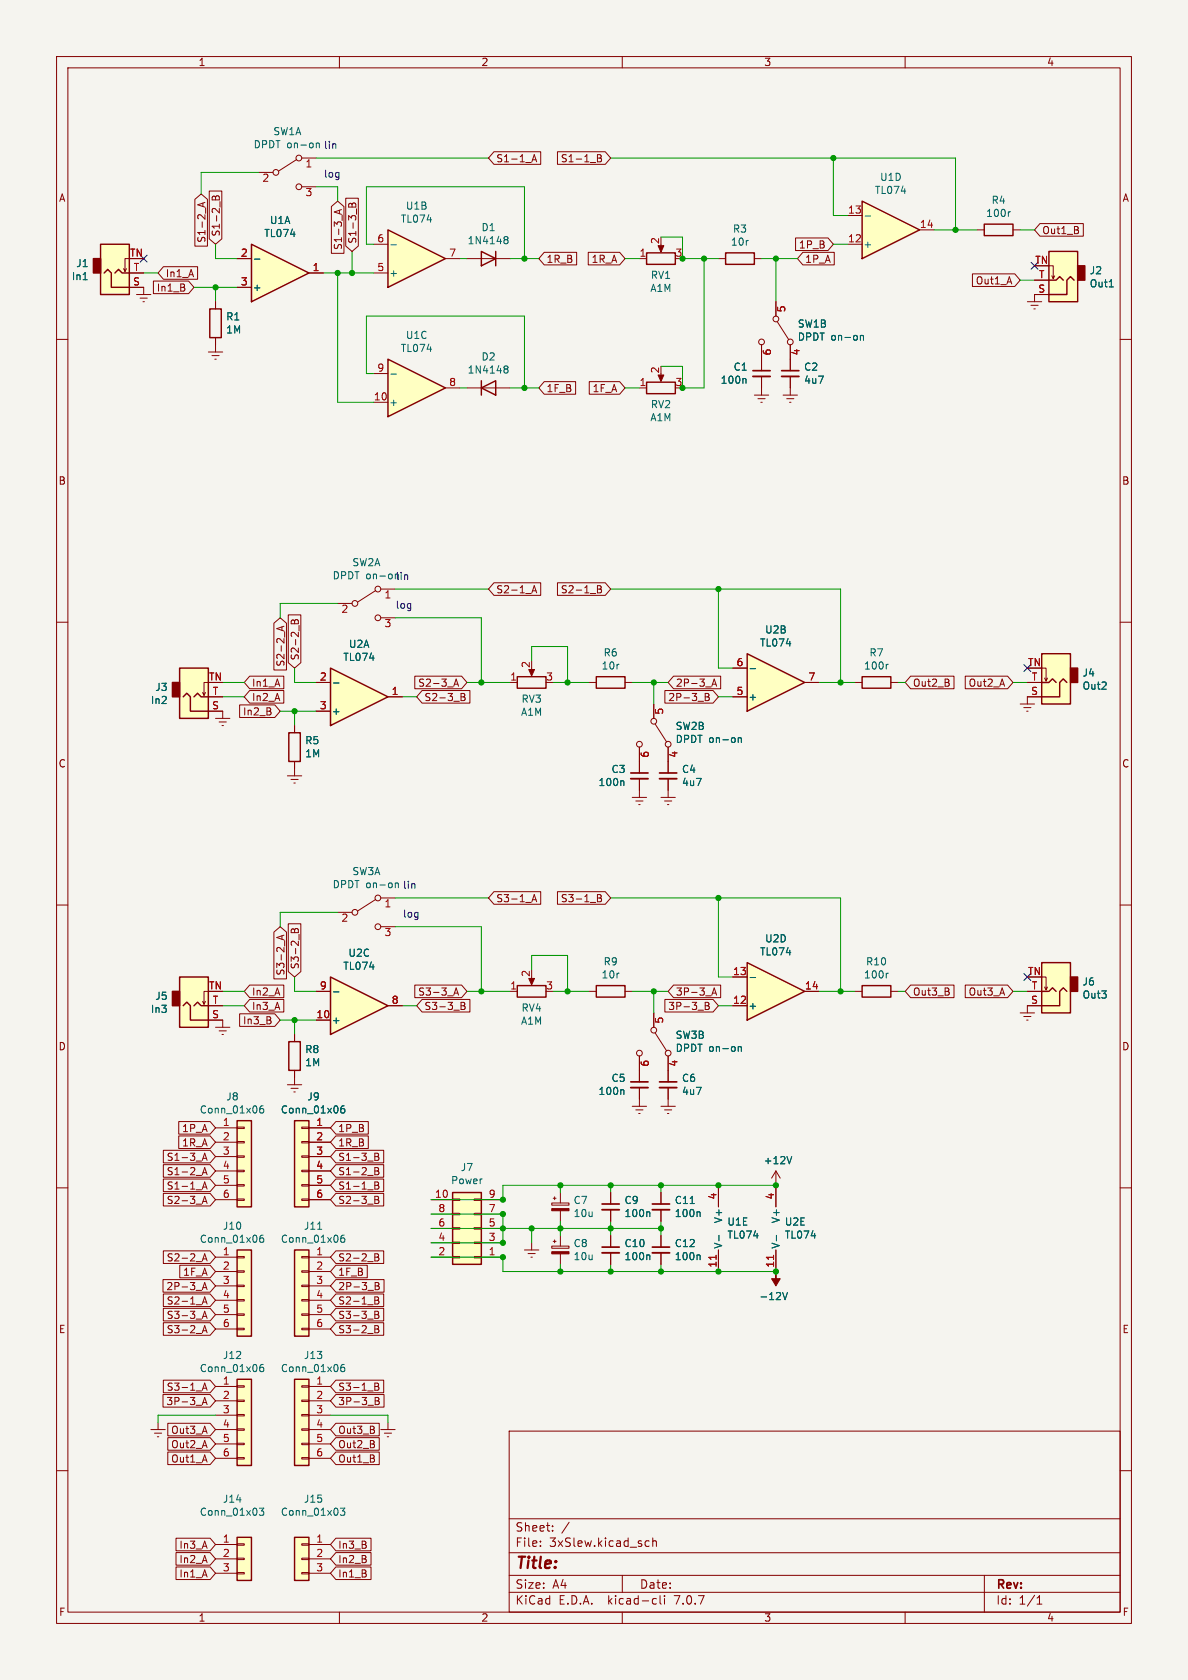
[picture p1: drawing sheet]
<svg xmlns="http://www.w3.org/2000/svg" width="210mm" height="297mm" viewBox="0 0 210 297" stroke-linecap="round" stroke-linejoin="round" font-family="sans-serif">
<path d="M0 0h210v297h-210z" fill="#f5f4ef" stroke="#f5f4ef" stroke-width=".18"/>
<g fill="none" stroke="#840000" stroke-width=".18">
<path d="M10 10h190v277h-190zM12 12h186v273h-186zM60 10v2M110 10v2M160 10v2M10 60h2M113 45.7h1.3M116.8 43.2v1M172.7 40.6h1.3M179.1 40.6h1.2M181.6 53.3h2.5M182.2 54h1.3"/>
<path d="M182.8 54.6h.2M182.9 49.5h2.5M185.4 47h.8v2.3l.2-.5M185.4 52.1h-2.5v1.2M185.9 48.8l.3 .5M198 60h2M113 68.6h1.3M116.8 66v1.1M10 110h2M94 118.1v1M198 110h2M90.2 120.7h1.2"/>
<path d="M10 160h2M198 160h2M90.2 175.3h1.2M94 172.7v1M104.1 175.3h1.3M110.5 175.3h1.3M38.1 199.4h3.8M41.9 199.3h1.3v.2h-1.3zM52.1 182.9v1.3M52.1 189.2v1.3M111.8 195.6h2.5M112.4 196.2h1.3"/>
<path d="M112.9 196.9h.3M113 189.2v2.1M113 192.3v3.3M10 210h2M38.1 201.9h3.8M38.1 204.5h3.8M38.1 207h3.8M38.1 209.6h3.8M38.1 212.1h3.8M41.9 212h1.3v.2h-1.3zM41.9 209.4h1.3v.3h-1.3zM41.9 206.9h1.3v.2h-1.3z"/>
<path d="M41.9 204.3h1.3v.3h-1.3zM41.9 201.8h1.3v.3h-1.3zM198 210h2M38.1 222.2h3.8M38.1 224.8h3.8M38.1 227.3h3.8M38.1 229.9h3.8M38.1 232.4h3.8M38.1 234.9h3.8M41.9 234.8h1.3v.3h-1.3zM41.9 232.3h1.3v.2h-1.3zM41.9 229.7h1.3v.3h-1.3z"/>
<path d="M41.9 227.2h1.3v.3h-1.3zM41.9 224.7h1.3v.2h-1.3zM41.9 222.1h1.3v.3h-1.3zM10 260h2M26.7 252.7h2.5M27.3 253.4h1.3M27.8 254h.3M27.9 251.5v1.2M67.3 252.7h2.5M67.9 253.4h1.3M68.5 254h.2M68.6 251.5v1.2"/>
<path d="M90 253h108v32h-108zM198 260h2M90 278.5h108M90 274.5h108M90 268.5h108M95.5 273.2v.2M95.5 272.5v.1M97.7 270.5v.2M97.7 269.8v.1M100.6 269.1l-1.3 1.9M110 278.5v3M114.2 273.3h.6"/>
<path d="M114.2 272.5h.6M115.4 272.5l.2-.1 .4 .1v.9M115.4 271.9v1.5M174 278.5v6.5M60 285v2M90 281.5h108M110 285v2M115.6 282.6l.4 .1M116 283.5l-.4 .1M116.7 282.1v1.3l.2 .2M117.5 282.1v.1M117.5 282.6v1"/>
<path d="M160 285v2M183.3 283.6h.9M183.3 282.5l.5-.4v1.5"/>
</g>
<path d="M174 39.6h5.1v2.1h-5.1zM114.3 44.7h5.1v2h-5.1zM185.4 44.5h5.1v8.8h-5.1zM185.4 49.5h1.3l.6-.6 .7 .6M189.9 49.5l-.7-.6-.6 .6v2.6h-3.2M114.3 67.6h5.1v2h-5.1zM91.4 119.6h5.1v2.1h-5.1zM91.4 174.2h5.1v2.1h-5.1zM105.4 174.2h5.1v2.1h-5.1zM41.9 198.1h2.5v15.3h-2.5zM51.1 184.2h2v5h-2zM41.9 221h2.5v15.2h-2.5z" fill="none" stroke="#840000" stroke-width=".25"/>
<g fill="#ffffc2" stroke="#ffffc2" stroke-width=".18">
<path d="M41.9 198.1h2.5v15.3h-2.5z"/>
<path d="M41.9 221h2.5v15.2h-2.5z"/>
<path d="M185.4 44.5h5.1v8.8h-5.1z"/>
</g>
<path d="M178.6 37.4l-.2 .1M196.1 50.7h.7M109.3 172h.1M46.5 195.5l-.4 .1a.85 .85 0 0 0 0 1.2l.5-.2v-.4l-.2-.2h-.4l-.1 .2M110.1 192.6l.2 .2v.7M46.5 218.4h-.4a.85 .85 0 0 0 0 1.2l.5-.1v-.4l-.2-.3-.4 .1-.1 .2" fill="none" stroke="#006464" stroke-width=".18"/>
<path d="M190.5 47h1.3v2.5h-1.3z" fill="#840000" stroke="#840000" stroke-width=".25"/>
<g fill="#840000" stroke="#840000" stroke-width=".18">
<path d="M116.3 66.3h1l-.5 1.1z"/>
<path d="M93.5 173h1l-.5 1.1z"/>
<path d="M116.3 43.4h1l-.5 1.2z"/>
<path d="M93.5 118.4h1l-.5 1.1z"/>
</g>
<path d="M111.5 192.3h3.1" fill="none" stroke="#840000" stroke-width=".33"/>
<path d="M111.5 191.3h3.1" fill="none" stroke="#840000" stroke-width=".3"/>
<path d="M152.4 35.6l10.2 5-10.2 5.1z" fill="#ffffc2"/>
<path d="M152.4 35.6l10.2 5-10.2 5.1zM128.3 44.7h5v2h-5zM41.9 243.8h2.5v15.3h-2.5zM52.1 243.8h2.5v15.3h-2.5zM52.1 271.8h2.5v7.6h-2.5z" fill="none" stroke="#840000" stroke-width=".25"/>
<g fill="none" stroke="#840000" stroke-width=".18">
<path d="M149.9 38.1h2.5M127 45.7h1.3M133.3 45.7h1.3M137.2 53.3v2.6M137.4 56.9l2 3.2M149.9 43.2h2.5M162.6 40.6h2.5M133.3 69.9h2.6M134 70.5h1.3M134.5 71.1h.2M134.6 61v4.5M134.6 66.5v3.4"/>
<path d="M138.4 69.9h2.6M139.1 70.5h1.2M139.6 71.1h.2M139.7 61v4.5M139.7 66.5v3.4M38.1 245.1h3.8M38.1 247.6h3.8M38.1 250.2h3.8M38.1 252.7h3.8M38.1 255.3h3.8M38.1 257.8h3.8M41.9 257.7h1.3v.2h-1.3z"/>
<path d="M41.9 255.1h1.3v.3h-1.3zM41.9 252.6h1.3v.3h-1.3zM41.9 250.1h1.3v.2h-1.3zM41.9 247.5h1.3v.3h-1.3zM41.9 245h1.3v.2h-1.3zM53.3 257.7h1.3v.2h-1.3zM53.3 255.1h1.3v.3h-1.3zM53.3 252.6h1.3v.3h-1.3zM53.3 250.1h1.3v.2h-1.3zM53.3 247.5h1.3v.3h-1.3zM53.3 245h1.3v.2h-1.3zM54.6 245.1h3.8"/>
<path d="M54.6 247.6h3.8M54.6 250.2h3.8M54.6 252.7h3.8M54.6 255.3h3.8M54.6 257.8h3.8M53.3 278h1.3v.3h-1.3zM53.3 275.5h1.3v.2h-1.3zM53.3 272.9h1.3v.3h-1.3zM54.6 273h3.8M54.6 275.6h3.8M54.6 278.1h3.8"/>
<circle cx="137.2" cy="56.4" r=".51"/>
<circle cx="134.6" cy="60.5" r=".51"/>
<circle cx="139.7" cy="60.5" r=".51"/>
</g>
<path d="M152.9 38.2h1M132.2 42.5h.1M152.1 59.3v.8M152.1 59.4l.2-.1 .3 .1v.7M131.7 66.9l.2 .2v.7M46.5 241.2l-.4 .1a.85 .85 0 0 0 0 1.2l.5-.1v-.5l-.2-.2-.4 .1-.1 .1M60.8 241.2l-.3 .1a.86 .86 0 0 0 0 1.2l.4-.1 .1-.5-.3-.2-.3 .1-.2 .1M60.2 266.6h.8l-.5 .5 .4 .1v.6l-.2 .1-.5-.1" fill="none" stroke="#006464" stroke-width=".18"/>
<g fill="#ffffc2" stroke="#ffffc2" stroke-width=".18">
<path d="M52.1 243.8h2.5v15.3h-2.5z"/>
<path d="M52.1 271.8h2.5v7.6h-2.5z"/>
<path d="M41.9 243.8h2.5v15.3h-2.5z"/>
</g>
<path d="M133.1 66.5h3M138.2 66.5h3" fill="none" stroke="#840000" stroke-width=".33"/>
<path d="M133.1 65.5h3M138.2 65.5h3" fill="none" stroke="#840000" stroke-width=".3"/>
<path d="M58.4 118.1l10.2 5.1-10.2 5.1z" fill="#ffffc2"/>
<path d="M85.1 44.5l2.5 1.2-2.5 1.3zM87.6 44.5v2.5M58.4 118.1l10.2 5.1-10.2 5.1zM184.1 170.2h5.1v8.9h-5.1zM184.1 175.3h1.3l.7-.7 .6 .7M188.6 175.3l-.6-.7-.7 .7v2.5h-3.2M52.1 221h2.5v15.2h-2.5zM41.9 271.8h2.5v7.6h-2.5z" fill="none" stroke="#840000" stroke-width=".25"/>
<g fill="none" stroke="#840000" stroke-width=".18">
<path d="M82.5 45.7h7.7M55.9 120.7h2.5M55.9 125.7h2.5M68.6 123.2h2.5M181.6 177.8h2.5M181.6 175.3h2.5M184.1 172.7h.8v2.3l.3-.5M184.7 174.5l.2 .5M116.8 210.8v2.1M116.8 213.9v2M116.8 218.4v2.1M127 209.6v3.8"/>
<path d="M53.3 234.8h1.3v.3h-1.3zM53.3 232.3h1.3v.2h-1.3zM53.3 229.7h1.3v.3h-1.3zM53.3 227.2h1.3v.3h-1.3zM53.3 224.7h1.3v.2h-1.3zM53.3 222.1h1.3v.3h-1.3zM54.6 222.2h3.8M54.6 224.8h3.8M54.6 227.3h3.8M54.6 229.9h3.8M54.6 232.4h3.8M54.6 234.9h3.8"/>
<path d="M116.8 221.5v2M127 221v3.8M38.1 273h3.8M38.1 275.6h3.8M38.1 278.1h3.8M41.9 278h1.3v.3h-1.3zM41.9 275.5h1.3v.2h-1.3zM41.9 272.9h1.3v.3h-1.3z"/>
</g>
<g fill="none" stroke="#006464" stroke-width=".18">
<path d="M89.2 42.3l.1 .1M89.2 41.9l.4-.1 .1 .2 .1 .1-.2 .3M89.3 42.4h.3M89.3 42.4h-.1M89.6 42.4l.2 .2-.1 .4-.1 .1-.4-.1M58.9 120.7h1M56.1 217.3h.8M60.8 218.4h-.3a.86 .86 0 0 0 0 1.2l.4-.1 .1-.4-.3-.3-.3 .1-.2 .2M122 212.8h.7M123.6 214.2l.2 .2v.7M127.1 218.4v1M123.6 221.9l.2 .1v.7"/>
<path d="M45.8 266.6h.8l-.4 .5 .4 .1v.6l-.2 .1-.6-.1"/>
</g>
<g fill="#ffffc2" stroke="#ffffc2" stroke-width=".18">
<path d="M52.1 221h2.5v15.2h-2.5z"/>
<path d="M41.9 271.8h2.5v7.6h-2.5z"/>
<path d="M184.1 170.2h5.1v8.9h-5.1z"/>
</g>
<path d="M115.3 213.9h3.1M115.3 221.5h3.1" fill="none" stroke="#840000" stroke-width=".33"/>
<path d="M115.3 212.9h3.1M115.3 220.5h3.1" fill="none" stroke="#840000" stroke-width=".3"/>
<path d="M126.6 221.9v.7" fill="none" stroke="#a90000" stroke-width=".18"/>
<path d="M189.2 172.7h1.3v2.6h-1.3z" fill="#840000" stroke="#840000" stroke-width=".25"/>
<path d="M68.6 40.6l10.1 5.1-10.1 5.1z" fill="#ffffc2"/>
<path d="M68.6 40.6l10.1 5.1-10.1 5.1z" fill="none" stroke="#840000" stroke-width=".25"/>
<path d="M66 48.3h2.6M66 43.2h2.6M78.7 45.7h2.6M180.3 179.1h2.6M181 179.7h1.2M181.6 177.8v1.3M181.5 180.3h.2M137.2 209.6v3.8M137.2 221v3.8" fill="none" stroke="#840000" stroke-width=".18"/>
<path d="M69.1 43.3h1M137.3 218.4v1" fill="none" stroke="#006464" stroke-width=".18"/>
<path d="M136.7 221.9v.7" fill="none" stroke="#a90000" stroke-width=".18"/>
<path d="M68.6 63.5l10.1 5.1-10.1 5.1z" fill="#ffffc2"/>
<path d="M68.6 63.5l10.1 5.1-10.1 5.1zM85.1 68.6l2.5-1.3v2.6zM85.1 67.3v2.6M31.7 118.1h5.1v8.9h-5.1zM32.4 123.2l.6-.6 .7 .6v2.5h3.1M34.3 123.2l.6-.6 .7 .6h1.2M152.4 174.2h5.1v2.1h-5.1z" fill="none" stroke="#840000" stroke-width=".25"/>
<g fill="none" stroke="#840000" stroke-width=".18">
<path d="M66 71.1h2.6M66 66h2.6M78.7 68.6h2.6M82.5 68.6h7.7M36.3 122.4l-.2 .5M36.8 120.7h-.7v2.2l-.3-.5M36.8 125.7h2.6v1.3M36.8 123.2h2.6M38.1 127h2.5M38.7 127.6h1.3M39.2 128.3h.3M115.6 179.1v2.5"/>
<path d="M151.1 175.3h1.3M157.5 175.3h1.2M113 186.7v2.5M115.8 182.6l2.1 3.2M116.8 195.6h2.6M117.5 196.2h1.2M118 196.9h.2M118.1 186.7v4.6M118.1 192.3v3.3M137.2 207l-.8 1.3M137.2 207v2.6M137.2 207l.7 1.3"/>
<circle cx="113" cy="186.2" r=".51"/>
<circle cx="115.6" cy="182.1" r=".51"/>
<circle cx="118.1" cy="186.2" r=".51"/>
</g>
<path d="M69.1 66.1h1M89.2 65.2h.1M89.2 64.7h.4l.1 .1 .1 .2-.2 .2M89.3 65.2h.3M89.3 65.2l-.1 .1M89.6 65.2l.2 .3-.1 .3-.1 .2-.4-.1M157 172l-.2 .1M130.5 185v.9M130.5 185.1l.2-.1 .3 .1 .1 .8M140 204.5l-.5 1.2M138.4 228.5l.4 1.3 .4-1.3" fill="none" stroke="#006464" stroke-width=".18"/>
<path d="M137.2 224.8v1.3h.7l-.7 1.2-.8-1.2h.8z" fill="#840000" stroke="#840000" stroke-width=".18"/>
<path d="M31.7 118.1h5.1v8.9h-5.1z" fill="#ffffc2" stroke="#ffffc2" stroke-width=".18"/>
<path d="M30.5 120.7h1.2v2.5h-1.2z" fill="#840000" stroke="#840000" stroke-width=".25"/>
<path d="M116.6 192.3h3" fill="none" stroke="#840000" stroke-width=".33"/>
<path d="M116.6 191.3h3" fill="none" stroke="#840000" stroke-width=".3"/>
<path d="M132.1 170.2l10.1 5.1-10.1 5z" fill="#ffffc2"/>
<path d="M37.1 54.6h2v5.1h-2zM132.1 170.2l10.1 5.1-10.1 5z" fill="none" stroke="#840000" stroke-width=".25"/>
<g fill="none" stroke="#840000" stroke-width=".18">
<path d="M38.1 53.3v1.3M38.1 59.7v1.3M113 132.1v4.6M113 137.7v3.3M115.6 124.5v2.5M115.8 128l2.1 3.2M118.1 132.1v4.6M118.1 137.7v3.3M111.8 141h2.5M112.4 141.6h1.3M112.9 142.2h.3M116.8 141h2.6"/>
<path d="M117.5 141.6h1.2M118 142.2h.2M129.5 177.8h2.6M129.5 172.7h2.6M142.2 175.3h2.6M107.9 210.8v2.1M107.9 213.9v2"/>
<circle cx="113" cy="131.6" r=".51"/>
<circle cx="115.6" cy="127.5" r=".51"/>
<circle cx="118.1" cy="131.6" r=".51"/>
</g>
<path d="M110.1 138l.2 .2v.7M130.5 130.4v.9M130.5 130.5l.2-.1 .3 .1 .1 .8M132.6 172.8h1M114.7 214.2l.2 .2v.7" fill="none" stroke="#006464" stroke-width=".18"/>
<path d="M111.5 137.7h3.1M116.6 137.7h3M106.4 213.9h3.1" fill="none" stroke="#840000" stroke-width=".33"/>
<path d="M111.5 136.7h3.1M116.6 136.7h3M106.4 212.9h3.1" fill="none" stroke="#840000" stroke-width=".3"/>
<path d="M44.4 43.2l10.2 5.1-10.2 5z" fill="#ffffc2"/>
<path d="M44.4 43.2l10.2 5.1-10.2 5z" fill="none" stroke="#840000" stroke-width=".25"/>
<path d="M41.9 45.7h2.5M41.9 50.8h2.5M54.6 48.3h2.5M36.8 62.2h2.6M37.5 62.9h1.2M38 63.5h.2M38.1 61v1.2" fill="none" stroke="#840000" stroke-width=".18"/>
<path d="M45 45.8h.9" fill="none" stroke="#006464" stroke-width=".18"/>
<path d="M132.1 115.6l10.1 5.1-10.1 5z" fill="#ffffc2"/>
<path d="M17.8 43.2h5.1v8.9h-5.1zM18.4 48.3l.6-.7 .7 .7v2.5h3.2M20.3 48.3l.7-.7 .6 .7h1.3M132.1 115.6l10.1 5.1-10.1 5zM152.4 119.6h5.1v2.1h-5.1zM184.1 115.6h5.1v8.9h-5.1zM184.1 120.7h1.3l.7-.7 .6 .7M188.6 120.7l-.6-.7-.7 .7v2.5h-3.2M80 210.8h5.1v12.7h-5.1z" fill="none" stroke="#840000" stroke-width=".25"/>
<g fill="none" stroke="#840000" stroke-width=".18">
<path d="M45.7 30.5h2.6M52.5 28.2l-3.2 2M53.3 27.9h2.6M53.3 33h2.6M22.4 47.5l-.3 .5M22.9 45.7h-.8v2.3l-.3-.5M22.9 50.8h2.5M22.9 48.3h2.5M129.5 118.1h2.6M184.1 118.1h.8v2.3l.3-.5M184.7 119.9l.2 .5M129.5 123.2h2.6"/>
<path d="M142.2 120.7h2.6M151.1 120.7h1.3M157.5 120.7h1.2M180.3 124.5h2.6M181 125.1h1.2M181.5 125.7h.2M181.6 120.7h2.5M184.1 123.2h-2.5v1.3M76.2 212.1h3.8M76.2 219.7h3.8M76.2 217.2h3.8M76.2 214.6h3.8"/>
<path d="M80 212h1.3v.2h-1.3zM80 214.5h1.3v.3h-1.3zM80 217h1.3v.3h-1.3zM80 219.6h1.3v.2h-1.3zM83.8 212h1.3v.2h-1.3zM83.8 214.5h1.3v.3h-1.3zM83.8 217h1.3v.3h-1.3zM83.8 219.6h1.3v.2h-1.3zM85.1 212.1h3.8M85.1 219.7h3.8M85.1 217.2h3.8M85.1 214.6h3.8"/>
<path d="M94 219.7v1.3M97.5 212.7h3.1v.4h-3.1zM97.8 211.8h.5M97.8 219.5h.5M98 211.6v.5M98 219.2v.5M99.1 210.8v1.9M99.1 214v1.9M99.1 218.4v1.9M107.9 218.4v2.1M76.2 222.2h3.8M80 222.1h1.3v.3h-1.3z"/>
<path d="M83.8 222.1h1.3v.3h-1.3zM85.1 222.2h3.8M92.7 221h2.5M93.3 221.6h1.3M93.9 222.2h.2M97.5 220.3h3.1v.4h-3.1zM99.1 221.7v1.8M107.9 221.5v2"/>
<circle cx="48.8" cy="30.5" r=".51"/>
<circle cx="52.8" cy="33" r=".51"/>
<circle cx="52.8" cy="27.9" r=".51"/>
</g>
<path d="M55.9 25.3v.8M55.9 25.4l.2-.1h.3l.1 .8M14.7 49.4h.7M132.6 118.2h1M157 117.4l-.2 .1M114.7 221.9l.2 .1v.7" fill="none" stroke="#006464" stroke-width=".18"/>
<path d="M106.4 221.5h3.1" fill="none" stroke="#840000" stroke-width=".33"/>
<path d="M106.4 220.5h3.1" fill="none" stroke="#840000" stroke-width=".3"/>
<g fill="#840000" stroke="#840000" stroke-width=".18">
<path d="M97.5 213.7h3.1v.3h-3.1z"/>
<path d="M97.5 221.3h3.1v.4h-3.1z"/>
</g>
<g fill="#ffffc2" stroke="#ffffc2" stroke-width=".18">
<path d="M184.1 115.6h5.1v8.9h-5.1z"/>
<path d="M80 210.8h5.1v12.7h-5.1z"/>
<path d="M17.8 43.2h5.1v8.9h-5.1z"/>
</g>
<g fill="#840000" stroke="#840000" stroke-width=".25">
<path d="M189.2 118.1h1.3v2.6h-1.3z"/>
<path d="M16.5 45.7h1.3v2.6h-1.3z"/>
</g>
<path d="M58.4 172.7l10.2 5.1-10.2 5.1z" fill="#ffffc2"/>
<path d="M105.4 119.6h5.1v2.1h-5.1zM51.1 129.5h2v5.1h-2zM31.7 172.7h5.1v8.9h-5.1zM32.4 177.8l.6-.6 .7 .6v2.5h3.1M34.3 177.8l.6-.6 .7 .6h1.2M58.4 172.7l10.2 5.1-10.2 5.1zM52.1 198.1h2.5v15.3h-2.5z" fill="none" stroke="#840000" stroke-width=".25"/>
<g fill="none" stroke="#840000" stroke-width=".18">
<path d="M34.4 35.2l1.2-.9 1.1 .9v8.3h-2.3zM35.9 35.9v.6M36.2 35.8l-1.2 .4 1.2 .4M37 33.8h2.2v8.4l-1.1 1-1.1-1zM37.6 34.7h.3l.2 .2 .2-.3 .3 .1 .2 .6h-1.3zM38.1 34.9v.4M58.6 36.5l1.1-.9 1.1 .9v8.3h-2.2zM60 37.2v.6M60.4 37.1l-1.3 .4 1.3 .4M61.1 35h2.2v8.5l-1.1 1-1.1-1zM61.8 36l.2-.1 .2 .3 .3-.3h.3l.1 .7h-1.3zM62.2 36.2v.4"/>
<path d="M87.3 26.8h8.3v2.3h-8.3l-.9-1.2zM94 28.6l.4-1.3 .5 1.3M94.1 28.2h.6M98.5 26.8h8.5l.9 1.1-.9 1.2h-8.5zM105.6 27.3h.4l.3 .3-.3 .3 .3 .2v.3l-.2 .2h-.5zM105.6 27.9h.4M183.8 39.5h7.7v2.3h-7.7l-.9-1.2zM22.9 50.8h2.5v1.3M22.9 48.3h2.5M24.1 52.1h2.6M24.8 52.7h1.2M25.3 53.3h.2"/>
<path d="M27.1 49.7h6.2l1 1.1-1 1.1h-6.2zM28.9 47.1h6v2.3h-6l-1-1.1zM38.1 53.3v1.3M38.1 59.7v1.3M41.9 45.7h2.5M41.9 50.8h2.5M54.6 48.3h2.5M96.2 44.6h5.7v2.2h-5.7l-1-1.1zM104 44.6h5.5l1 1.1-1 1.1h-5.5zM137.2 53.3v2.6M140.6 42.1h5.8l.9 1.1-.9 1.1h-5.8zM141.9 44.6h5.6v2.2h-5.6l-.9-1.1z"/>
<path d="M171.9 48.4h7.5l.9 1.1-.9 1.1h-7.5zM182.9 52.1h2.5M182.9 49.5h2.5M96.2 67.5h5.6v2.2h-5.6l-1-1.1zM104.2 67.5h5.3l1 1.1-1 1.1h-5.3zM134.6 61v4.5M134.6 66.5v2.1M139.7 61v4.5M139.7 66.5v2.1M44.1 119.5h6.1v2.3h-6.1l-.9-1.1zM48.4 110.2l1.1-1 1.1 1v8.2h-2.2zM49.8 110.8v.6"/>
<path d="M50.2 110.7l-1.3 .4 1.3 .5M51 108.7h2.2v8.5l-1.1 .9-1.1-.9zM51.6 109.7l.2-.1 .3 .2 .2-.3 .3 .1 .1 .7h-1.2zM52.1 109.8v.5M59.7 106.7h2.5M66.4 104.4l-3.2 2M67.3 104.1h2.5M67.3 109.2h2.5M73.3 119.5h8.3l.9 1.2-.9 1.1h-8.3zM87.3 103h8.3v2.3h-8.3l-.9-1.2zM94 104.8l.4-1.3 .5 1.3M94.1 104.4h.6"/>
<path d="M98.5 103h8.5l.9 1.1-.9 1.2h-8.5zM105.6 103.5h.4l.3 .3-.3 .3 .3 .2v.3l-.2 .2h-.5zM105.6 104.1h.4M119.1 119.5h8.3v2.3h-8.3l-1-1.1zM129.5 118.1h2.6M161 119.5h7.6v2.3h-7.6l-1-1.1zM170.6 119.5h7.5l1 1.2-1 1.1h-7.5zM36.8 123.2h2.6M36.8 125.7h2.6M42.4 124.6h6.2l.9 1.1-.9 1.1h-6.2zM44.1 122.1h6.1v2.2h-6.1l-.9-1.1zM50.8 137.2h2.5"/>
<path d="M51.4 137.8h1.3M51.9 138.4h.3M52.1 128.3v1.2M52.1 134.6v2.6M55.9 120.7h2.5M55.9 125.7h2.5M68.6 123.2h2.5M74.6 122.1h8.5v2.2h-8.5l-.9-1.1zM80.2 121.3l.4-1.2 .5 1.2M80.3 121h.6M81.5 122.6h.4l.3 .2-.3 .4 .3 .1v.3l-.2 .3h-.5zM81.5 123.2h.4"/>
<path d="M104.1 120.7h1.3M110.5 120.7h1.3M113 132.1v4.6M113 137.7v2M115.6 124.5v2.5M117.5 122.1h8.5l1 1.1-1 1.1h-8.5zM118.1 132.1v4.6M118.1 137.7v2M124.7 122.6h.4l.2 .2-.2 .4 .2 .1 .1 .3-.3 .3h-.4zM124.7 123.2h.4M125.8 121.3l.5-1.2 .4 1.2M126 121h.6"/>
<path d="M129.5 123.2h2.6M142.2 120.7h2.6M181.6 120.7h2.5M181.6 123.2h2.5M66.4 159l-3.2 2M67.3 158.8h2.5M87.3 157.6h8.3v2.3h-8.3l-.9-1.1zM94 159.4l.4-1.2 .5 1.2M94.1 159.1h.6M98.5 157.6h8.5l.9 1.2-.9 1.1h-8.5zM105.6 158.8h.4M105.6 158.2h.4l.3 .2-.3 .4 .3 .1v.3l-.2 .2h-.5z"/>
<path d="M36.3 177l-.2 .5M36.8 175.3h-.7v2.2l-.3-.5M36.8 177.8h2.6M42.4 179.2h6.2l.9 1.1-.9 1.2h-6.2zM44.1 174.1h6.1v2.3h-6.1l-.9-1.1zM44.1 176.7h6.1v2.2h-6.1l-.9-1.1zM48.4 164.8l1.1-1 1.1 1v8.3h-2.2zM49.8 165.4v.6M50.2 165.3l-1.3 .4 1.3 .5M51 163.3h2.2v8.5l-1.1 .9-1.1-.9zM51.6 164.3l.2-.1 .3 .3 .2-.3h.3l.1 .7h-1.2zM52.1 164.5v.4"/>
<path d="M55.9 175.3h2.5M59.7 161.3h2.5M67.3 163.8h2.5M68.6 177.8h2.5M73.3 174.1h8.3l.9 1.2-.9 1.1h-8.3zM74.6 176.7h8.5v2.2h-8.5l-.9-1.1zM80.2 175.9l.4-1.2 .5 1.2M80.3 175.6h.6M81.5 177.8h.4M81.5 177.2h.4l.3 .2-.3 .4 .3 .1v.3l-.2 .3h-.5zM115.6 179.1v2.5M117.5 176.7h8.5l1 1.1-1 1.1h-8.5z"/>
<path d="M119.1 174.1h8.3v2.3h-8.3l-1-1.1zM124.7 177.8h.4M124.7 177.2h.4l.2 .2-.2 .4 .2 .1 .1 .3-.3 .3h-.4zM125.8 175.9l.5-1.2 .4 1.2M126 175.6h.6M129.5 177.8h2.6M129.5 172.7h2.6M142.2 175.3h2.6M161 174.1h7.6v2.3h-7.6l-1-1.1zM170.6 174.1h7.5l1 1.2-1 1.1h-7.5zM181.6 177.8h2.5M181.6 175.3h2.5"/>
<path d="M31.6 198.3h5.5l1 1.1-1 1.1h-5.5zM36.8 180.3h2.6v1.3M38.1 181.6h2.5M38.7 182.2h1.3M39.2 182.9h.3M50.8 191.8h2.5M51.4 192.4h1.3M51.9 193h.3M52.1 182.9v1.3M52.1 189.2v2.6M53.3 199.3h1.3v.2h-1.3zM54.6 199.4h3.8"/>
<path d="M55.9 180.3h2.5M59.4 198.3h5.7v2.2h-5.7l-1-1.1zM113 186.7v4.6M113 192.3v2M118.1 186.7v4.6M118.1 192.3v2M28.9 203.4h8.2l1 1.1-1 1.1h-8.2zM28.9 211h8.2l1 1.1-1 1.1h-8.2zM28.9 208.4h8.2l1 1.2-1 1.1h-8.2zM28.9 205.9h8.2l1 1.1-1 1.1h-8.2zM31.6 200.8h5.5l1 1.1-1 1.1h-5.5zM35.8 205.1l.4-1.2 .4 1.2"/>
<path d="M35.8 212.8l.4-1.3 .4 1.3M35.8 210.2l.4-1.2 .4 1.2M35.8 207.7l.4-1.3 .4 1.3M35.9 204.8h.6M35.9 212.4h.6M35.9 209.9h.6M35.9 207.3h.6M53.3 212h1.3v.2h-1.3zM53.3 209.4h1.3v.3h-1.3zM53.3 206.9h1.3v.2h-1.3zM53.3 204.3h1.3v.3h-1.3zM53.3 201.8h1.3v.3h-1.3z"/>
<path d="M54.6 201.9h3.8M54.6 204.5h3.8M54.6 207h3.8M54.6 209.6h3.8M54.6 212.1h3.8M59.4 200.8h5.7v2.2h-5.7l-1-1.1zM59.4 211h8.4v2.2h-8.4l-1-1.1zM59.4 205.9h8.4v2.2h-8.4l-1-1.1zM59.4 208.4h8.4v2.3h-8.4l-1-1.1zM59.4 203.4h8.4v2.2h-8.4l-1-1.1zM66.3 204.5h.4M66.3 207h.4"/>
<path d="M66.3 209.6h.4M66.3 212.1h.4M66.3 211.5h.4l.2 .2-.2 .4 .2 .1 .1 .3-.3 .3h-.4zM66.3 203.9h.4l.2 .2-.2 .4 .2 .1 .1 .3-.3 .2h-.4zM66.3 206.4h.4l.2 .3-.2 .3 .2 .1 .1 .3-.3 .3h-.4zM66.3 209h.4l.2 .2-.2 .4 .2 .1 .1 .3-.3 .2h-.4zM107.9 210.8v2.1M107.9 213.9v2M107.9 218.4v2.1M116.8 210.8v2.1M116.8 213.9v2M116.8 218.4v2.1"/>
<path d="M127 209.6v3.8M137.2 209.6v3.8M28.8 226.2h8.3l1 1.1-1 1.1h-8.3zM28.9 228.8h8.2l1 1.1-1 1.1h-8.2zM28.9 233.8h8.2l1 1.1-1 1.2h-8.2zM28.9 231.3h8.2l1 1.1-1 1.1h-8.2zM28.9 221.1h8.2l1 1.1-1 1.2h-8.2zM31.8 223.7h5.3l1 1.1-1 1.1h-5.3zM35.8 230.5l.4-1.2 .4 1.2M35.8 235.6l.4-1.2 .4 1.2M35.8 233.1l.4-1.3 .4 1.3M35.8 228l.4-1.3 .4 1.3"/>
<path d="M35.8 222.9l.4-1.2 .4 1.2M35.9 230.2h.6M35.9 235.3h.6M35.9 232.7h.6M35.9 227.6h.6M35.9 222.6h.6M59.4 233.8h8.4v2.3h-8.4l-1-1.2zM59.4 223.7h5.5v2.2h-5.5l-1-1.1zM59.4 228.8h8.4v2.2h-8.4l-1-1.1zM59.4 221.1h8.4v2.3h-8.4l-1-1.2zM59.4 226.2h8.5v2.2h-8.5l-1-1.1zM59.4 231.3h8.4v2.2h-8.4l-1-1.1z"/>
<path d="M66.3 221.7h.4l.2 .2-.2 .4 .2 .1 .1 .3-.3 .2h-.4zM66.3 229.3h.4l.2 .2-.2 .4 .2 .1 .1 .3-.3 .2h-.4zM66.3 231.8h.4l.2 .3-.2 .3 .2 .1 .1 .3-.3 .3h-.4zM66.3 234.4h.4l.2 .2-.2 .4 .2 .1 .1 .3-.3 .2h-.4zM66.3 235h.4M66.3 229.9h.4M66.3 222.3h.4M66.3 232.4h.4M66.3 226.7h.4l.3 .3-.3 .3 .3 .2v.3l-.2 .2h-.5zM66.3 227.3h.4M107.9 221.5v2M116.8 221.5v2"/>
<path d="M127 221v3.8M137.2 221v3.8M28.8 246.5h8.3l1 1.1-1 1.2h-8.3zM28.9 244h8.2l1 1.1-1 1.1h-8.2zM29.7 254.2h7.4l1 1.1-1 1.1h-7.4zM29.7 256.7h7.4l1 1.1-1 1.1h-7.4zM29.7 251.6h7.4l1 1.1-1 1.1h-7.4zM35.8 248.3l.4-1.2 .4 1.2M35.8 245.8l.4-1.3 .4 1.3M35.9 248h.6M35.9 245.4h.6M59.4 254.2h7.6v2.2h-7.6l-1-1.1z"/>
<path d="M59.4 246.5h8.5v2.3h-8.5l-1-1.2zM59.4 251.6h7.6v2.2h-7.6l-1-1.1zM59.4 244h8.4v2.2h-8.4l-1-1.1zM59.4 256.7h7.6v2.2h-7.6l-1-1.1zM66.3 244.5h.4l.2 .3-.2 .3 .2 .1 .1 .3-.3 .3h-.4zM66.3 245.1h.4M66.3 247.1h.4l.3 .2-.3 .4 .3 .1v.3l-.2 .2h-.5zM66.3 247.7h.4M31.1 271.9h6l1 1.1-1 1.2h-6zM31.1 274.5h6l1 1.1-1 1.1h-6zM31.1 277h6l1 1.1-1 1.1h-6zM59.4 277h6.2v2.2h-6.2l-1-1.1z"/>
<path d="M59.4 271.9h6.2v2.3h-6.2l-1-1.2zM59.4 274.5h6.2v2.2h-6.2l-1-1.1z"/>
<circle cx="62.7" cy="106.7" r=".51"/>
<circle cx="66.8" cy="109.2" r=".51"/>
<circle cx="66.8" cy="104.1" r=".51"/>
<circle cx="66.8" cy="158.8" r=".51"/>
<circle cx="62.7" cy="161.3" r=".51"/>
<circle cx="66.8" cy="163.8" r=".51"/>
</g>
<g fill="none" stroke="#006464" stroke-width=".18">
<path d="M14.7 49.4h.7M45 45.8h.9M152.1 59.3v.8M152.1 59.4l.2-.1 .3 .1v.7M196.1 50.7h.7M131.7 66.9l.2 .2v.7M109.3 117.4h.1M132.6 118.2h1M58.9 120.7h1M110.1 138l.2 .2v.7M130.5 130.4v.9M130.5 130.5l.2-.1 .3 .1 .1 .8"/>
<path d="M69.9 156.1v.8M69.9 156.2l.2-.1 .3 .1v.7M58.9 175.4h1M132.6 172.8h1M60.8 195.5l-.3 .1a.86 .86 0 0 0 0 1.2l.4-.2 .1-.4-.3-.2h-.3l-.2 .2M110.1 192.6l.2 .2v.7M130.5 185v.9M130.5 185.1l.2-.1 .3 .1 .1 .8M114.7 214.2l.2 .2v.7M122 212.8h.7M123.6 214.2l.2 .2v.7M127.1 218.4v1"/>
<path d="M137.3 218.4v1M140 204.5l-.5 1.2M114.7 221.9l.2 .1v.7M123.6 221.9l.2 .1v.7M138.4 228.5l.4 1.3 .4-1.3"/>
</g>
<g fill="#ffffc2" stroke="#ffffc2" stroke-width=".18">
<path d="M52.1 198.1h2.5v15.3h-2.5z"/>
<path d="M31.7 172.7h5.1v8.9h-5.1z"/>
</g>
<path d="M30.5 175.3h1.2v2.5h-1.2z" fill="#840000" stroke="#840000" stroke-width=".25"/>
<g fill="none" stroke="#009600" stroke-width=".18">
<path d="M45.7 30.5h-10.1v3.8M55.9 27.9h30.5M55.9 33h3.8v2.6M107.9 27.9h61v12.7M147.3 27.9v10.2h2.6M25.4 48.3h2.5M34.3 50.8h7.6M38.1 43.2v2.5h3.8M38.1 50.8v2.5M57.1 48.3h8.9M59.7 48.3v22.8h6.3M62.2 44.5v3.8"/>
<path d="M66 43.2h-1.2v-10.2h27.9v12.7M81.3 45.7h1.2M90.2 45.7h5M110.5 45.7h2.5M116.8 41.9h3.8v3.8h6.4M124.5 45.7v22.9h-3.9v-3.8h-3.8M134.6 45.7h6.4M137.2 45.7v7.6M147.3 43.2h2.6M165.1 40.6h7.6M180.3 40.6h2.6M180.3 49.5h2.6"/>
<path d="M66 66h-1.2v-10.1h27.9v12.7M81.3 68.6h1.2M90.2 68.6h5M110.5 68.6h2.5M52.1 118.1v2.6h3.8M59.7 106.7h-10.2v2.5M69.8 109.2h15.3v11.5M69.8 104.1h16.6M94 116.8v-2.5h6.3v6.4M107.9 104.1h40.7v16.6M127 104.1v14h2.5M39.4 120.7h3.8"/>
<path d="M39.4 123.2h3.8M49.5 125.7h6.4M52.1 125.7v2.6M71.1 123.2h2.6M82.5 120.7h7.7M97.8 120.7h6.3M111.8 120.7h6.3M115.6 120.7v3.8M127 123.2h2.5M144.8 120.7h6.3M158.7 120.7h1.3M179.1 120.7h2.5"/>
<path d="M69.8 158.8h16.6M107.9 158.8h40.7v16.5M127 158.8v13.9h2.5M39.4 175.3h3.8M39.4 177.8h3.8M52.1 172.7v2.6h3.8M59.7 161.3h-10.2v2.5M69.8 163.8h15.3v11.5M71.1 177.8h2.6M82.5 175.3h7.7M94 171.5v-2.6h6.3v6.4M97.8 175.3h6.3"/>
<path d="M111.8 175.3h6.3M115.6 175.3v3.8M127 177.8h2.5M144.8 175.3h6.3M158.7 175.3h1.3M179.1 175.3h2.5M49.5 180.3h6.4M52.1 180.3v2.6M76.2 214.6h12.7v5.1h-12.7M76.2 217.2h40.6M94 217.2v2.5M99.1 209.6v1.2"/>
<path d="M99.1 215.9v2.5M107.9 209.6v1.2M107.9 215.9v2.5M116.8 209.6v1.2M116.8 215.9v2.5M137.2 209.6h-48.3v2.5h-12.7M76.2 222.2h12.7v2.6h48.3M99.1 223.5v1.3M107.9 223.5v1.3M116.8 223.5v1.3M38.1 250.2h-10.2v1.3M58.4 250.2h10.2v1.3"/>
</g>
<path d="M24.8 45.1l1.2 1.2M26 45.1l-1.2 1.2M182.3 46.4l1.2 1.2M183.5 46.4l-1.2 1.2M181 117.5l1.2 1.2M182.2 117.5l-1.2 1.2M181 172.1l1.2 1.2M182.2 172.1l-1.2 1.2" fill="none" stroke="#000084" stroke-width=".18"/>
<path d="M126.6 221.9v.7M136.7 221.9v.7" fill="none" stroke="#a90000" stroke-width=".18"/>
<g fill="#009600" stroke="#009600" stroke-width=".18">
<circle cx="120.6" cy="68.6" r=".46"/>
<circle cx="120.6" cy="45.7" r=".46"/>
<circle cx="92.7" cy="45.7" r=".46"/>
<circle cx="62.2" cy="48.3" r=".46"/>
<circle cx="59.7" cy="48.3" r=".46"/>
<circle cx="38.1" cy="50.8" r=".46"/>
<circle cx="52.1" cy="125.7" r=".46"/>
<circle cx="85.1" cy="120.7" r=".46"/>
<circle cx="92.7" cy="68.6" r=".46"/>
<circle cx="115.6" cy="120.7" r=".46"/>
<circle cx="127" cy="104.1" r=".46"/>
<circle cx="148.6" cy="120.7" r=".46"/>
<circle cx="100.3" cy="120.7" r=".46"/>
<circle cx="147.3" cy="27.9" r=".46"/>
<circle cx="124.5" cy="45.7" r=".46"/>
<circle cx="137.2" cy="45.7" r=".46"/>
<circle cx="168.9" cy="40.6" r=".46"/>
<circle cx="148.6" cy="175.3" r=".46"/>
<circle cx="88.9" cy="217.2" r=".46"/>
<circle cx="88.9" cy="219.7" r=".46"/>
<circle cx="116.8" cy="224.8" r=".46"/>
<circle cx="107.9" cy="224.8" r=".46"/>
<circle cx="107.9" cy="217.2" r=".46"/>
<circle cx="94" cy="217.2" r=".46"/>
<circle cx="99.1" cy="217.2" r=".46"/>
<circle cx="99.1" cy="224.8" r=".46"/>
<circle cx="88.9" cy="222.2" r=".46"/>
<circle cx="88.9" cy="214.6" r=".46"/>
<circle cx="52.1" cy="180.3" r=".46"/>
<circle cx="88.9" cy="212.1" r=".46"/>
<circle cx="100.3" cy="175.3" r=".46"/>
<circle cx="85.1" cy="175.3" r=".46"/>
<circle cx="127" cy="224.8" r=".46"/>
<circle cx="127" cy="209.6" r=".46"/>
<circle cx="137.2" cy="224.8" r=".46"/>
<circle cx="137.2" cy="209.6" r=".46"/>
<circle cx="99.1" cy="209.6" r=".46"/>
<circle cx="116.8" cy="217.2" r=".46"/>
<circle cx="107.9" cy="209.6" r=".46"/>
<circle cx="116.8" cy="209.6" r=".46"/>
<circle cx="127" cy="158.8" r=".46"/>
<circle cx="115.6" cy="175.3" r=".46"/>
</g>
<text font-size="2.8" fill="#840000" x="91" y="277.9">Title:</text>
<g font-size="2.1" fill="#840000">
<text x="91" y="273.7">File:</text>
<text x="91" y="271">Sheet:</text>
<text x="97.1" y="273.7">3xSlew.kicad_sch</text>
<text x="91" y="281.1">Size:</text>
<text x="97.7" y="281.1">A4</text>
<text x="113" y="281.1">Date:</text>
<text x="176" y="281.3">Rev:</text>
<text x="91" y="283.9">KiCad</text>
<text x="98.7" y="283.9">E.D.A.</text>
<text x="107.6" y="283.9">kicad-cli</text>
<text x="119.5" y="283.9">7.0.7</text>
<text x="176" y="283.9">Id:</text>
<text x="180.1" y="283.9">1/1</text>
</g>
<g font-size="1.8" fill="#840000">
<text x="35" y="11.9">1</text>
<text x="85" y="11.9">2</text>
<text x="135" y="11.9">3</text>
<text x="185" y="11.9">4</text>
<text x="87.6" y="28.9">S1-1_A</text>
<text x="99" y="28.9">S1-1_B</text>
<text x="10.3" y="35.9">A</text>
<text x="198.4" y="35.9">A</text>
<text x="39.1" y="41.9" transform="rotate(-90 39.1 41.9)">S1-2_B</text>
<text x="184.1" y="41.6">Out1_B</text>
<text x="36.5" y="43" transform="rotate(-90 36.5 43)">S1-2_A</text>
<text x="60.6" y="44.3" transform="rotate(-90 60.6 44.3)">S1-3_A</text>
<text x="63.2" y="43.2" transform="rotate(-90 63.2 43.2)">S1-3_B</text>
<text x="96.5" y="46.7">1R_B</text>
<text x="104.5" y="46.7">1R_A</text>
<text x="141.1" y="44.1">1P_B</text>
<text x="142.2" y="46.7">1P_A</text>
<text x="27.6" y="51.8">In1_B</text>
<text x="29.2" y="49.2">In1_A</text>
<text x="172.4" y="50.5">Out1_A</text>
<text x="96.5" y="69.5">1F_B</text>
<text x="104.7" y="69.5">1F_A</text>
<text x="10.3" y="85.9">B</text>
<text x="198.3" y="85.9">B</text>
<text x="87.6" y="105.1">S2-1_A</text>
<text x="99" y="105.1">S2-1_B</text>
<text x="50.5" y="118" transform="rotate(-90 50.5 118)">S2-2_A</text>
<text x="53" y="116.8" transform="rotate(-90 53 116.8)">S2-2_B</text>
<text x="44.4" y="121.6">In1_A</text>
<text x="44.4" y="124.1">In2_A</text>
<text x="73.8" y="121.6">S2-3_A</text>
<text x="74.9" y="124.1">S2-3_B</text>
<text x="118" y="124.1">2P-3_B</text>
<text x="119.4" y="121.6">2P-3_A</text>
<text x="161.3" y="121.6">Out2_B</text>
<text x="171.1" y="121.6">Out2_A</text>
<text x="42.9" y="126.7">In2_B</text>
<text x="10.3" y="135.9">C</text>
<text x="198.3" y="135.9">C</text>
<text x="87.6" y="159.7">S3-1_A</text>
<text x="99" y="159.7">S3-1_B</text>
<text x="50.5" y="172.6" transform="rotate(-90 50.5 172.6)">S3-2_A</text>
<text x="53" y="171.4" transform="rotate(-90 53 171.4)">S3-2_B</text>
<text x="44.4" y="176.2">In2_A</text>
<text x="44.4" y="178.8">In3_A</text>
<text x="73.8" y="176.2">S3-3_A</text>
<text x="74.9" y="178.8">S3-3_B</text>
<text x="118" y="178.8">3P-3_B</text>
<text x="119.4" y="176.2">3P-3_A</text>
<text x="161.3" y="176.2">Out3_B</text>
<text x="171.1" y="176.2">Out3_A</text>
<text x="10.3" y="185.9">D</text>
<text x="42.9" y="181.3">In3_B</text>
<text x="198.3" y="185.9">D</text>
<text x="32.1" y="200.3">1P_A</text>
<text x="32.1" y="202.9">1R_A</text>
<text x="59.7" y="202.9">1R_B</text>
<text x="59.7" y="200.3">1P_B</text>
<text x="29.4" y="205.4">S1-3_A</text>
<text x="29.4" y="208">S1-2_A</text>
<text x="59.7" y="208">S1-2_B</text>
<text x="59.7" y="205.4">S1-3_B</text>
<text x="29.4" y="213">S2-3_A</text>
<text x="29.4" y="210.5">S1-1_A</text>
<text x="59.7" y="213">S2-3_B</text>
<text x="59.7" y="210.5">S1-1_B</text>
<text x="29.4" y="223.2">S2-2_A</text>
<text x="32.3" y="225.7">1F_A</text>
<text x="59.7" y="225.7">1F_B</text>
<text x="59.7" y="223.2">S2-2_B</text>
<text x="29.3" y="228.3">2P-3_A</text>
<text x="29.4" y="230.8">S2-1_A</text>
<text x="29.4" y="233.4">S3-3_A</text>
<text x="59.7" y="230.8">S2-1_B</text>
<text x="59.7" y="228.3">2P-3_B</text>
<text x="59.7" y="233.4">S3-3_B</text>
<text x="10.3" y="235.9">E</text>
<text x="29.4" y="235.9">S3-2_A</text>
<text x="59.7" y="235.9">S3-2_B</text>
<text x="198.3" y="235.9">E</text>
<text x="29.3" y="248.6">3P-3_A</text>
<text x="29.4" y="246.1">S3-1_A</text>
<text x="59.7" y="248.6">3P-3_B</text>
<text x="59.7" y="246.1">S3-1_B</text>
<text x="30.2" y="256.2">Out2_A</text>
<text x="30.2" y="253.7">Out3_A</text>
<text x="59.7" y="256.2">Out2_B</text>
<text x="59.7" y="253.7">Out3_B</text>
<text x="30.2" y="258.8">Out1_A</text>
<text x="59.7" y="258.8">Out1_B</text>
<text x="31.6" y="274">In3_A</text>
<text x="59.7" y="274">In3_B</text>
<text x="31.6" y="276.5">In2_A</text>
<text x="31.6" y="279.1">In1_A</text>
<text x="59.7" y="279.1">In1_B</text>
<text x="59.7" y="276.5">In2_B</text>
<text x="10.3" y="285.9">F</text>
<text x="35" y="286.9">1</text>
<text x="85" y="286.9">2</text>
<text x="135" y="286.9">3</text>
<text x="185" y="286.9">4</text>
<text x="198.4" y="285.9">F</text>
</g>
<g font-size="1.8" fill="#006464">
<text x="44.7" y="26.4">DPDT on-on</text>
<text x="48.2" y="24.1">SW1A</text>
<text x="154.6" y="34.5">TL074</text>
<text x="155.5" y="32.2">U1D</text>
<text x="47.6" y="39.8">U1A</text>
<text x="70.7" y="39.6">TL074</text>
<text x="71.7" y="37.3">U1B</text>
<text x="85" y="41.1">D1</text>
<text x="129.5" y="41.3">R3</text>
<text x="174.2" y="38.6">100r</text>
<text x="175.2" y="36.2">R4</text>
<text x="13.4" y="47.4">J1</text>
<text x="46.6" y="42.1">TL074</text>
<text x="82.6" y="43.4">1N4148</text>
<text x="129.1" y="43.6">10r</text>
<text x="152.5" y="44">+</text>
<text x="12.6" y="49.7">In1</text>
<text x="44.6" y="51.7">+</text>
<text x="68.7" y="49.1">+</text>
<text x="114.9" y="51.8">A1M</text>
<text x="115" y="49.5">RV1</text>
<text x="192.5" y="48.7">J2</text>
<text x="192.5" y="51">Out1</text>
<text x="39.9" y="56.8">R1</text>
<text x="39.9" y="59.2">1M</text>
<text x="140.9" y="58.1">SW1B</text>
<text x="70.7" y="62.4">TL074</text>
<text x="71.7" y="60.1">U1C</text>
<text x="85" y="63.9">D2</text>
<text x="129.6" y="65.7">C1</text>
<text x="140.9" y="60.4">DPDT on-on</text>
<text x="142" y="65.7">C2</text>
<text x="68.7" y="72">+</text>
<text x="82.6" y="66.2">1N4148</text>
<text x="127.3" y="68">100n</text>
<text x="142" y="68">4u7</text>
<text x="114.9" y="74.7">A1M</text>
<text x="115" y="72.4">RV2</text>
<text x="62.2" y="100.3">SW2A</text>
<text x="135.2" y="112.2">U2B</text>
<text x="60.6" y="117">TL074</text>
<text x="61.6" y="114.7">U2A</text>
<text x="106.2" y="118.6">10r</text>
<text x="106.6" y="116.3">R6</text>
<text x="134.2" y="114.5">TL074</text>
<text x="152.6" y="118.6">100r</text>
<text x="153.6" y="116.3">R7</text>
<text x="191.3" y="119.8">J4</text>
<text x="26.6" y="124.7">In2</text>
<text x="27.4" y="122.4">J3</text>
<text x="92.1" y="124.4">RV3</text>
<text x="132.2" y="124.1">+</text>
<text x="191.3" y="122.1">Out2</text>
<text x="53.9" y="131.8">R5</text>
<text x="58.5" y="126.6">+</text>
<text x="92" y="126.7">A1M</text>
<text x="119.3" y="129.2">SW2B</text>
<text x="119.3" y="131.5">DPDT on-on</text>
<text x="53.9" y="134.1">1M</text>
<text x="108" y="136.9">C3</text>
<text x="120.5" y="136.9">C4</text>
<text x="105.7" y="139.2">100n</text>
<text x="120.5" y="139.2">4u7</text>
<text x="62.2" y="154.9">SW3A</text>
<text x="58.7" y="157.2">DPDT on-on</text>
<text x="135.2" y="166.8">U2D</text>
<text x="60.6" y="171.7">TL074</text>
<text x="61.5" y="169.3">U2C</text>
<text x="106.2" y="173.2">10r</text>
<text x="106.6" y="170.9">R9</text>
<text x="134.2" y="169.1">TL074</text>
<text x="152.6" y="173.2">100r</text>
<text x="153" y="170.9">R10</text>
<text x="26.6" y="179.3">In3</text>
<text x="27.4" y="177">J5</text>
<text x="92.1" y="179">RV4</text>
<text x="132.2" y="178.7">+</text>
<text x="191.3" y="174.4">J6</text>
<text x="191.3" y="176.7">Out3</text>
<text x="58.5" y="181.2">+</text>
<text x="92" y="181.4">A1M</text>
<text x="119.3" y="183.8">SW3B</text>
<text x="53.9" y="186.4">R8</text>
<text x="53.9" y="188.7">1M</text>
<text x="108" y="191.5">C5</text>
<text x="119.3" y="186.2">DPDT on-on</text>
<text x="120.5" y="191.5">C6</text>
<text x="35.2" y="197.1">Conn_01x06</text>
<text x="39.9" y="194.7">J8</text>
<text x="49.5" y="197.1">Conn_01x06</text>
<text x="54.2" y="194.7">J9</text>
<text x="105.7" y="193.8">100n</text>
<text x="120.5" y="193.8">4u7</text>
<text x="79.6" y="209.5">Power</text>
<text x="81.4" y="207.2">J7</text>
<text x="134.9" y="206">+12V</text>
<text x="101.3" y="213.1">C7</text>
<text x="101.3" y="215.4">10u</text>
<text x="110.3" y="213.1">C9</text>
<text x="110.3" y="215.4">100n</text>
<text x="119.2" y="215.4">100n</text>
<text x="119.2" y="213.1">C11</text>
<text x="35.2" y="219.9">Conn_01x06</text>
<text x="39.3" y="217.6">J10</text>
<text x="49.5" y="219.9">Conn_01x06</text>
<text x="53.6" y="217.6">J11</text>
<text x="101.3" y="220.7">C8</text>
<text x="110.3" y="220.7">C10</text>
<text x="119.2" y="220.7">C12</text>
<text x="127.9" y="220.9" transform="rotate(-90 127.9 220.9)">V-</text>
<text x="127.9" y="216.4" transform="rotate(-90 127.9 216.4)">V+</text>
<text x="128.5" y="216.9">U1E</text>
<text x="128.5" y="219.2">TL074</text>
<text x="138" y="220.9" transform="rotate(-90 138 220.9)">V-</text>
<text x="138" y="216.4" transform="rotate(-90 138 216.4)">V+</text>
<text x="138.6" y="216.9">U2E</text>
<text x="138.6" y="219.2">TL074</text>
<text x="101.3" y="223">10u</text>
<text x="110.3" y="223">100n</text>
<text x="119.2" y="223">100n</text>
<text x="134.1" y="230">-12V</text>
<text x="35.2" y="242.8">Conn_01x06</text>
<text x="39.3" y="240.5">J12</text>
<text x="49.5" y="242.8">Conn_01x06</text>
<text x="53.6" y="240.5">J13</text>
<text x="35.2" y="268.2">Conn_01x03</text>
<text x="39.3" y="265.9">J14</text>
<text x="49.5" y="268.2">Conn_01x03</text>
<text x="53.6" y="265.9">J15</text>
</g>
<g font-size="1.8" fill="#a90000">
<text x="53.9" y="29.9">1</text>
<text x="46.3" y="32.5">2</text>
<text x="53.9" y="35">3</text>
<text x="149.8" y="37.8">13</text>
<text x="162.5" y="40.4">14</text>
<text x="22.9" y="45.5">TN</text>
<text x="42.5" y="45.5">2</text>
<text x="66.6" y="42.9">6</text>
<text x="79.3" y="45.5">7</text>
<text x="113" y="45.5">1</text>
<text x="116.6" y="43.3" transform="rotate(-90 116.6 43.3)">2</text>
<text x="119.3" y="45.5">3</text>
<text x="149.8" y="42.9">12</text>
<text x="182.9" y="46.7">TN</text>
<text x="23.4" y="50.5">S</text>
<text x="23.5" y="48">T</text>
<text x="42.5" y="50.5">3</text>
<text x="55.2" y="48">1</text>
<text x="66.6" y="48">5</text>
<text x="183.4" y="51.8">S</text>
<text x="183.6" y="49.3">T</text>
<text x="139.1" y="55.3" transform="rotate(-90 139.1 55.3)">5</text>
<text x="66.6" y="65.8">9</text>
<text x="136.6" y="62.9" transform="rotate(-90 136.6 62.9)">6</text>
<text x="141.7" y="62.9" transform="rotate(-90 141.7 62.9)">4</text>
<text x="66" y="70.9">10</text>
<text x="79.3" y="68.3">8</text>
<text x="113" y="68.3">1</text>
<text x="116.6" y="66.1" transform="rotate(-90 116.6 66.1)">2</text>
<text x="119.3" y="68.3">3</text>
<text x="67.9" y="106.1">1</text>
<text x="60.3" y="108.7">2</text>
<text x="67.9" y="111.2">3</text>
<text x="93.7" y="118.2" transform="rotate(-90 93.7 118.2)">2</text>
<text x="130.1" y="117.9">6</text>
<text x="181.6" y="117.9">TN</text>
<text x="36.8" y="120.4">TN</text>
<text x="37.4" y="125.5">S</text>
<text x="37.5" y="122.9">T</text>
<text x="56.4" y="120.4">2</text>
<text x="56.4" y="125.5">3</text>
<text x="69.1" y="122.9">1</text>
<text x="90.1" y="120.4">1</text>
<text x="96.4" y="120.4">3</text>
<text x="130.1" y="122.9">5</text>
<text x="142.8" y="120.4">7</text>
<text x="182.2" y="122.9">S</text>
<text x="182.3" y="120.4">T</text>
<text x="117.6" y="126.4" transform="rotate(-90 117.6 126.4)">5</text>
<text x="115" y="134.1" transform="rotate(-90 115 134.1)">6</text>
<text x="120.1" y="134.1" transform="rotate(-90 120.1 134.1)">4</text>
<text x="67.9" y="160.7">1</text>
<text x="60.3" y="163.3">2</text>
<text x="67.9" y="165.8">3</text>
<text x="93.7" y="172.8" transform="rotate(-90 93.7 172.8)">2</text>
<text x="129.5" y="172.5">13</text>
<text x="181.6" y="172.5">TN</text>
<text x="36.8" y="175">TN</text>
<text x="37.5" y="177.5">T</text>
<text x="56.4" y="175">9</text>
<text x="69.1" y="177.5">8</text>
<text x="90.1" y="175">1</text>
<text x="96.4" y="175">3</text>
<text x="129.5" y="177.5">12</text>
<text x="142.2" y="175">14</text>
<text x="182.2" y="177.5">S</text>
<text x="182.3" y="175">T</text>
<text x="37.4" y="180.1">S</text>
<text x="55.8" y="180.1">10</text>
<text x="117.6" y="181" transform="rotate(-90 117.6 181)">5</text>
<text x="115" y="188.7" transform="rotate(-90 115 188.7)">6</text>
<text x="120.1" y="188.7" transform="rotate(-90 120.1 188.7)">4</text>
<text x="39.3" y="199.1">1</text>
<text x="39.3" y="201.7">2</text>
<text x="55.8" y="199.1">1</text>
<text x="55.8" y="201.7">2</text>
<text x="39.3" y="204.2">3</text>
<text x="39.3" y="206.8">4</text>
<text x="39.3" y="209.3">5</text>
<text x="55.8" y="204.2">3</text>
<text x="55.8" y="206.8">4</text>
<text x="55.8" y="209.3">5</text>
<text x="39.3" y="211.8">6</text>
<text x="55.8" y="211.8">6</text>
<text x="76.8" y="211.8">10</text>
<text x="77.4" y="214.4">8</text>
<text x="86.3" y="214.4">7</text>
<text x="86.3" y="211.8">9</text>
<text x="126.7" y="212.2" transform="rotate(-90 126.7 212.2)">4</text>
<text x="136.9" y="212.2" transform="rotate(-90 136.9 212.2)">4</text>
<text x="39.3" y="222">1</text>
<text x="55.8" y="222">1</text>
<text x="77.4" y="222">2</text>
<text x="77.4" y="219.5">4</text>
<text x="77.4" y="216.9">6</text>
<text x="86.3" y="222">1</text>
<text x="86.3" y="219.5">3</text>
<text x="86.3" y="216.9">5</text>
<text x="39.3" y="224.5">2</text>
<text x="39.3" y="227.1">3</text>
<text x="55.8" y="224.5">2</text>
<text x="55.8" y="227.1">3</text>
<text x="126.7" y="224.2" transform="rotate(-90 126.7 224.2)">11</text>
<text x="136.9" y="224.2" transform="rotate(-90 136.9 224.2)">11</text>
<text x="39.3" y="229.6">4</text>
<text x="39.3" y="232.2">5</text>
<text x="55.8" y="229.6">4</text>
<text x="55.8" y="232.2">5</text>
<text x="39.3" y="234.7">6</text>
<text x="55.8" y="234.7">6</text>
<text x="39.3" y="244.9">1</text>
<text x="55.8" y="244.9">1</text>
<text x="39.3" y="247.4">2</text>
<text x="39.3" y="249.9">3</text>
<text x="55.8" y="247.4">2</text>
<text x="55.8" y="249.9">3</text>
<text x="39.3" y="252.5">4</text>
<text x="39.3" y="255">5</text>
<text x="39.3" y="257.6">6</text>
<text x="55.8" y="252.5">4</text>
<text x="55.8" y="255">5</text>
<text x="55.8" y="257.6">6</text>
<text x="39.3" y="272.8">1</text>
<text x="39.3" y="275.3">2</text>
<text x="55.8" y="272.8">1</text>
<text x="55.8" y="275.3">2</text>
<text x="39.3" y="277.9">3</text>
<text x="55.8" y="277.9">3</text>
</g>
<g font-size="1.8" fill="#0000c2">
<text x="57.1" y="26.4">lin</text>
<text x="57.1" y="31.5">log</text>
<text x="58.7" y="102.6">DPDT on-on lin</text>
<text x="69.8" y="107.7">log</text>
<text x="71.1" y="157.2">lin</text>
<text x="71.1" y="162.3">log</text>
</g>
</svg>
